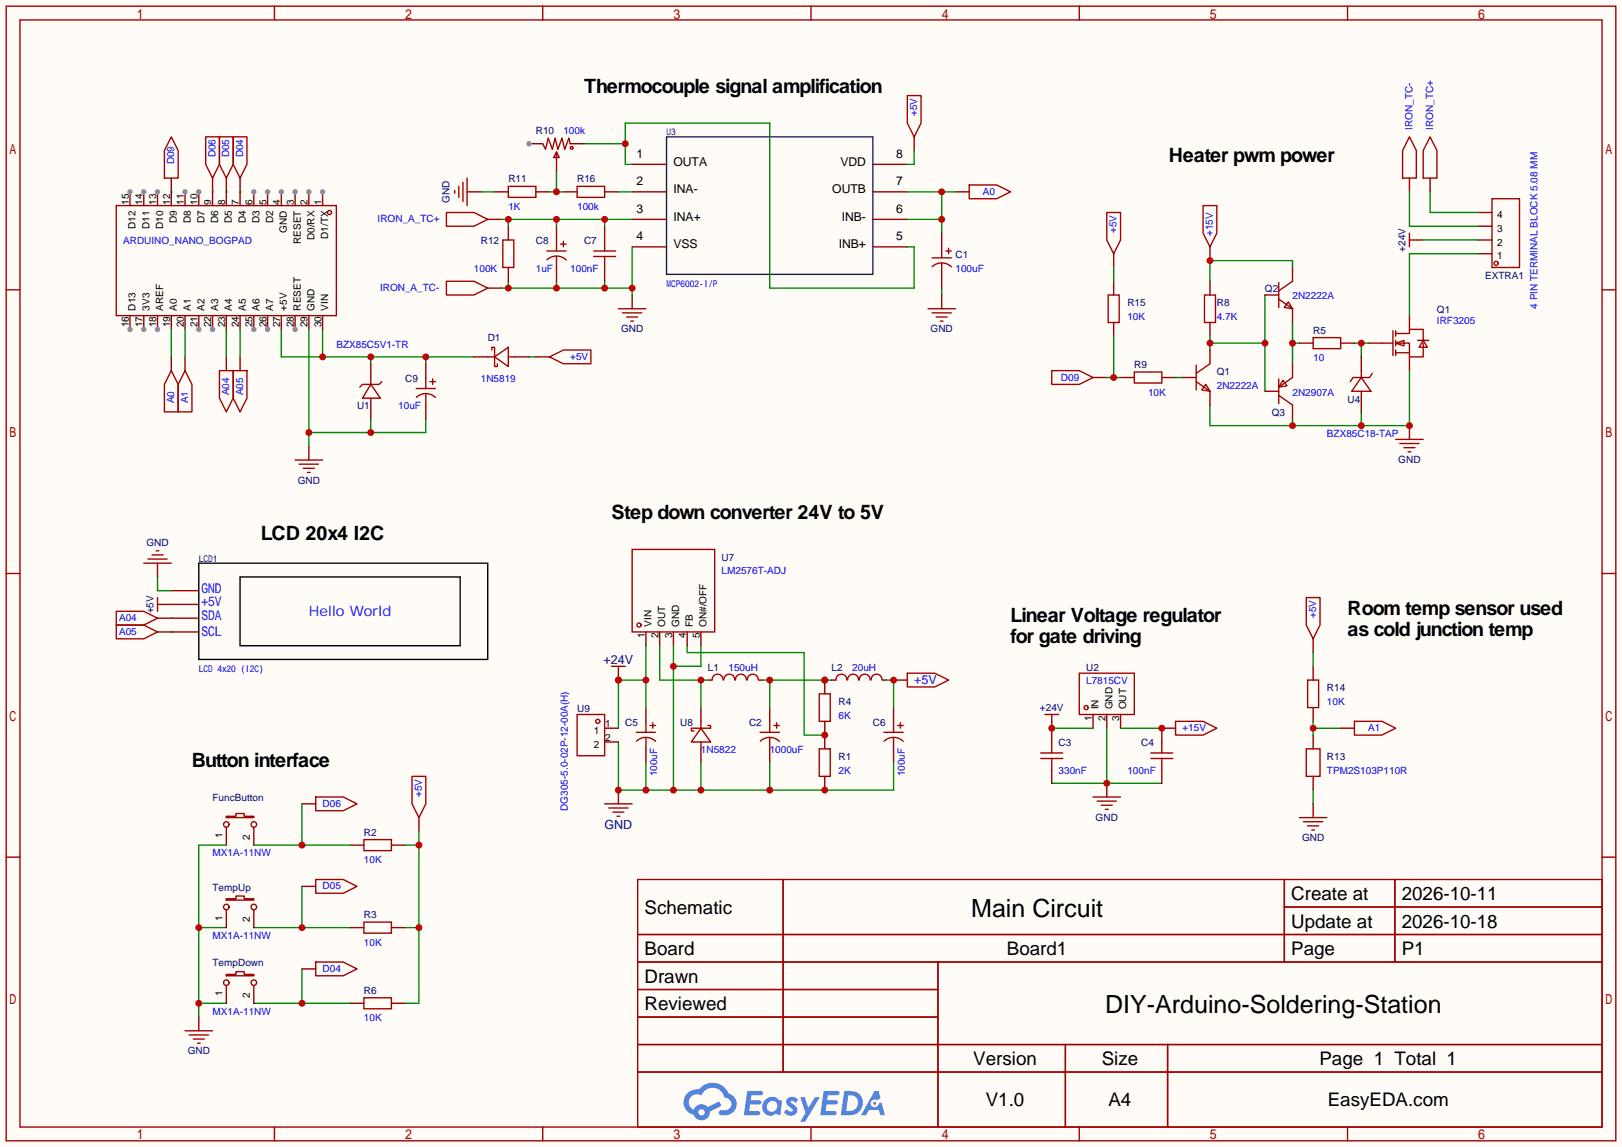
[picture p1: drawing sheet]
<svg xmlns="http://www.w3.org/2000/svg" width="299mm" height="212mm" viewBox="0 0 299 212" stroke-linecap="round" stroke-linejoin="round" font-family="sans-serif">
<path d="M0 0h299.5v211.8h-299.5z" fill="#fffcf7"/>
<g fill="none" stroke="#a10000" stroke-width=".25">
<path d="M1.1 1.1h297.2v209.6h-297.2zM3.7 3.7h292.1v204.5h-292.1zM50.7 1.1v2.6M100.2 1.1v2.6M149.7 1.1v2.6M199.3 1.1v2.6M248.8 1.1v2.6M1.1 53.5h2.6M295.8 53.5h2.5M1.1 105.9h2.6M295.8 105.9h2.5M1.1 158.3h2.6"/>
<path d="M295.8 158.3h2.5M117.7 162.4h178.1v45.8h-178.1zM117.7 172.6h178.1M117.7 177.7h178.1M144.6 162.4v35.6M173.2 177.7v30.5M237.1 162.4v15.3M237.1 167.5h58.7M257.5 162.4v15.3M117.7 182.8h55.5M117.7 192.9h178.1M117.7 187.8h55.5"/>
<path d="M117.7 198h178.1M196.7 192.9v15.3M215.6 192.9v15.3M50.7 208.2v2.5M100.2 208.2v2.5M149.7 208.2v2.5M199.3 208.2v2.5M248.8 208.2v2.5"/>
</g>
<g fill="#5487ff">
<path d="M145.5 202.8a1.3 1.3 0 0 1 1.8 .3l-.4 .6a.54 .54 0 0 0-.9-.2l.1 .2a1.58 1.58 0 0 1 1.1 1.6 1.43 1.43 0 0 1-2.5 .1l.5-.6a.64 .64 0 0 0 .5 .5 .64 .64 0 0 0 .7-.3l-.2-.2a1.6 1.6 0 0 1-1-1.6z"/>
<path d="M147.7 202.7h.9l.7 1.9 1.1-1.9h.9l-2.7 4.5h-.9l1-1.7z"/>
<path d="M138 201.5h1.6a1.31 1.31 0 0 1 1.2 .2 .4 .4 0 0 1-.3 .6h-1.8l-.1 .9h1.6a.4 .4 0 0 1 .4 .4 .4 .4 0 0 1-.4 .4h-1.7l-.2 1.2h.8a1.23 1.23 0 0 1 1.2 .2 .39 .39 0 0 1-.3 .6h-2.7z"/>
<path d="M152.1 201.5h1.6a1.32 1.32 0 0 1 1.3 .2 .39 .39 0 0 1-.4 .6h-1.7l-.2 .9h1.7a.4 .4 0 0 1 .3 .4 .4 .4 0 0 1-.4 .4h-1.7l-.2 1.2h.8a1.23 1.23 0 0 1 1.2 .2 .39 .39 0 0 1-.3 .6h-2.7z"/>
<path d="M161.5 201.5h.7l.4 1.3-.7 .4a.75 .75 0 0 0-1.1 .3 .75 .75 0 0 0 .5 1 .75 .75 0 0 0 .9-.6l.6-.3 .6 2.4h-.9l-.2-1h-1.9l-.5 1h-.9z"/>
<path d="M155.9 201.5l-.7 4.5h1.5a2.27 2.27 0 0 0 2.6-2.3 2.27 2.27 0 0 0-2.7-2.2zM156.6 202.3a1.5 1.5 0 0 1 1.8 1.5 1.5 1.5 0 0 1-1.9 1.4h-.3z"/>
<path d="M141.3 203.1a1.62 1.62 0 0 0-.4 2.1 1.62 1.62 0 0 0 2 .7l.4-.3 .3 .3 .5 .1 .3-2.5-.2-.3h-.4a1.58 1.58 0 0 0-2.5-.1zM141.9 203.6a.99 .99 0 0 1 1.6 .3 .99 .99 0 0 1-.9 1.4 .94 .94 0 0 1-1-.5 .94 .94 0 0 1 .3-1.2z"/>
<path d="M126.9 201.9a2.37 2.37 0 0 0 1.2 4 1.54 1.54 0 0 0 1.7 1 1.54 1.54 0 0 0 1.3-1.6l2.1-1.1-.5-.8-2 1.1a1.57 1.57 0 0 0-2.6 .4 1.5 1.5 0 0 1-.8-2.1 1.5 1.5 0 0 1 2.2-.5 2.23 2.23 0 0 1 2.3-1.4 2.23 2.23 0 0 1 2 1.8 1.16 1.16 0 0 1 1.2 1.1 1.16 1.16 0 0 1-1 1.3h-.7a.47 .47 0 0 0-.6 .3 .47 .47 0 0 0 .4 .6 2.23 2.23 0 0 0 2.3-.7 2.23 2.23 0 0 0 .4-2.3 2.16 2.16 0 0 0-1.3-1.1 3.2 3.2 0 0 0-5.4-.7l-1.2 .1zM129 205.4a.58 .58 0 0 1 1.1 0 .58 .58 0 0 1-1.1 0z"/>
<circle cx="161.5" cy="203.8" r=".28"/>
</g>
<path d="M51.9 60.8v5.1h35.6M59.6 60.8v5.1M68.5 65.9v1.3M78.6 65.9v1.3M97.7 65.9h1.2" fill="none" stroke="#008700" stroke-width=".25"/>
<g fill="#c00">
<circle cx="59.6" cy="65.9" r=".63"/>
<circle cx="68.5" cy="65.9" r=".63"/>
<circle cx="78.6" cy="65.9" r=".63"/>
</g>
<path d="M21.5 38h40.6v20.3h-40.6z" fill="none" stroke="#a10000" stroke-width=".25"/>
<path d="M59.6 35.4v2.6" fill="none" stroke="#870000" stroke-width=".25"/>
<circle cx="59.6" cy="35.4" r=".51" fill="#999"/>
<path d="M57 35.4v2.6" fill="none" stroke="#870000" stroke-width=".25"/>
<circle cx="57" cy="35.4" r=".51" fill="#999"/>
<path d="M54.5 35.4v2.6" fill="none" stroke="#870000" stroke-width=".25"/>
<circle cx="54.5" cy="35.4" r=".51" fill="#999"/>
<path d="M51.9 35.4v2.6" fill="none" stroke="#870000" stroke-width=".25"/>
<circle cx="51.9" cy="35.4" r=".51" fill="#999"/>
<path d="M49.4 35.4v2.6" fill="none" stroke="#870000" stroke-width=".25"/>
<circle cx="49.4" cy="35.4" r=".51" fill="#999"/>
<path d="M46.9 35.4v2.6" fill="none" stroke="#870000" stroke-width=".25"/>
<circle cx="46.9" cy="35.4" r=".51" fill="#999"/>
<path d="M36.7 35.4v2.6M39.2 35.4v2.6M41.8 35.4v2.6M44.3 35.4v2.6" fill="none" stroke="#870000" stroke-width=".25"/>
<circle cx="36.7" cy="35.4" r=".51" fill="#999"/>
<path d="M34.2 35.4v2.6" fill="none" stroke="#870000" stroke-width=".25"/>
<circle cx="34.2" cy="35.4" r=".51" fill="#999"/>
<path d="M29.1 35.4v2.6M31.6 35.4v2.6" fill="none" stroke="#870000" stroke-width=".25"/>
<circle cx="29.1" cy="35.4" r=".51" fill="#999"/>
<path d="M26.5 35.4v2.6" fill="none" stroke="#870000" stroke-width=".25"/>
<circle cx="26.5" cy="35.4" r=".51" fill="#999"/>
<path d="M24 35.4v2.6" fill="none" stroke="#870000" stroke-width=".25"/>
<circle cx="24" cy="35.4" r=".51" fill="#999"/>
<path d="M24 58.3v2.5" fill="none" stroke="#870000" stroke-width=".25"/>
<circle cx="24" cy="60.8" r=".51" fill="#999"/>
<path d="M26.5 58.3v2.5" fill="none" stroke="#870000" stroke-width=".25"/>
<circle cx="26.5" cy="60.8" r=".51" fill="#999"/>
<path d="M29.1 58.3v2.5" fill="none" stroke="#870000" stroke-width=".25"/>
<circle cx="29.1" cy="60.8" r=".51" fill="#999"/>
<path d="M31.6 58.3v2.5M34.2 58.3v2.5M36.7 58.3v2.5" fill="none" stroke="#870000" stroke-width=".25"/>
<circle cx="36.7" cy="60.8" r=".51" fill="#999"/>
<path d="M39.2 58.3v2.5" fill="none" stroke="#870000" stroke-width=".25"/>
<circle cx="39.2" cy="60.8" r=".51" fill="#999"/>
<path d="M41.8 58.3v2.5M44.3 58.3v2.5M46.9 58.3v2.5" fill="none" stroke="#870000" stroke-width=".25"/>
<circle cx="46.9" cy="60.8" r=".51" fill="#999"/>
<path d="M49.4 58.3v2.5" fill="none" stroke="#870000" stroke-width=".25"/>
<circle cx="49.4" cy="60.8" r=".51" fill="#999"/>
<path d="M51.9 58.3v2.5M54.5 58.3v2.5" fill="none" stroke="#870000" stroke-width=".25"/>
<circle cx="54.5" cy="60.8" r=".51" fill="#999"/>
<path d="M57 58.3v2.5M59.6 58.3v2.5M57 82.4v2.6" fill="none" stroke="#870000" stroke-width=".25"/>
<g fill="none" stroke="#a10000" stroke-width=".25">
<path d="M54.5 85h5.1M55.2 85.7h3.6M56 86.5h2M56.8 87.2h.5"/>
<circle cx="60.8" cy="39.2" r=".38"/>
</g>
<path d="M57 60.8v21.6M68.5 77.3v2.6M78.6 77.3v2.6h-21.6" fill="none" stroke="#008700" stroke-width=".25"/>
<g fill="#c00">
<circle cx="57" cy="79.9" r=".63"/>
<circle cx="68.5" cy="79.9" r=".63"/>
</g>
<g fill="none" stroke="#870000" stroke-width=".25">
<path d="M91.3 35.4h2.6M98.9 35.4h2.6M104 35.4h2.6M111.6 35.4h2.6M168.8 25.3v2.5M176.4 35.4h2.5M260.2 32.9v2.5M264 32.9v2.5M272.9 39.2h2.6M90 40.5h2.6M90 53.2h2.6M205.6 46.9v2.5"/>
<path d="M260.2 58.3v2.5M272.9 46.9h2.6M272.9 44.3h2.6M272.9 41.8h2.6M31.6 65.9v2.6M34.2 65.9v2.6M98.9 65.9h2.6M252.6 63.4h2.5M260.2 65.9v2.6M119.3 116.7v2.6M121.8 116.7v2.6M124.3 116.7v2.6"/>
<path d="M126.9 116.7v2.6M129.4 116.7v2.6M242.4 118v2.5M111.6 134.5h2.6M111.6 137h2.6M119.3 130.7v2.5M119.3 138.3v2.5M77.3 151v2.5"/>
</g>
<g fill="none" stroke="#a10000" stroke-width=".25">
<path d="M167.5 17.7h2.6v5l-1.3 2.6-1.3-2.6zM82.4 39.2h5.1l2.5 1.3-2.5 1.3h-5.1zM93.9 34.4h5v2h-5zM106.6 34.4h5v2h-5zM178.9 34.2h5.1l2.6 1.2-2.6 1.3h-5.1zM204.3 39.2h2.6v5.1l-1.3 2.6-1.3-2.6zM260.2 25.3l1.3 2.5v5.1h-2.5v-5.1zM264 25.3l1.3 2.5v5.1h-2.5v-5.1zM275.5 36.7h5v12.7h-5zM82.4 51.9h5.1l2.5 1.3-2.5 1.3h-5.1zM31.6 68.5l1.3 2.5v5.1h-2.5v-5.1zM34.2 68.5l1.2 2.5v5.1h-2.5v-5.1z"/>
<path d="M101.5 65.9l2.5-1.3h5.1v2.6h-5.1zM255.1 63.4h2.1M257.2 61.1v4.6M257.7 63.4h2.5v2.5h2.6v-2.5M257.7 61.6h2.5v-.8h2.6v2.1M257.7 63.4l1.5-.5v1zM257.7 61.1v1M257.7 62.9v1M257.7 64.6v1.1M257.7 65.2h2.5M261.7 62.9h2.1M262.8 62.9l.7 1.2h-1.5z"/>
<path d="M116.7 101.5h15.3v15.2h-15.3zM241.2 110.4h2.5v5l-1.3 2.6-1.2-2.6zM106.6 132h5v7.6h-5zM117.5 135.3h3.5M117.5 136.9a2.54 2.54 0 0 1 3.5 0M119.3 133.2v2.1M119.3 136.3v2M120 134h1M120.5 133.5v1M76.1 143.4h2.5v5.1l-1.3 2.5-1.2-2.5z"/>
<circle cx="276.2" cy="48.6" r=".38"/>
<circle cx="118" cy="115.4" r=".38"/>
<circle cx="110.4" cy="133.2" r=".38"/>
</g>
<path d="M260.2 35.4v6.4h12.7M264 35.4v3.8h8.9M31.6 60.8v5.1M34.2 60.8v5.1M119.3 119.3v11.4M119.3 125.6h-5.1v8.9" fill="none" stroke="#008700" stroke-width=".25"/>
<g fill="#c00">
<circle cx="119.3" cy="125.6" r=".63"/>
<circle cx="114.2" cy="125.6" r=".63"/>
</g>
<path d="M261.5 44.3h1.3M260.2 78.6v2.6M129.4 130.7v2.5M129.4 138.3v2.5M142.1 130.7v2.5M142.1 138.3v2.5M114.2 145.9v2.6" fill="none" stroke="#870000" stroke-width=".25"/>
<g fill="none" stroke="#a10000" stroke-width=".25">
<path d="M260.2 43.1v2.5M260.2 44.3h1.3M257.7 81.2h5.1M258.4 81.9h3.6M259.2 82.7h2M260 83.4h.5M129.4 134.5l1.8 2.5h-3.6zM129.4 133.2v1.3M129.4 137v1.3M130.7 134h.5v.5h-3.6v.5h.5M140.3 135.3h3.6M140.4 136.9a2.54 2.54 0 0 1 3.5 0"/>
<path d="M142.1 133.2v2.1M142.1 136.3v2M142.9 134h1M143.4 133.5v1M111.6 148.5h5.1M112.4 149.2h3.6M113.2 150h2M113.9 150.7h.5"/>
</g>
<path d="M262.8 44.3h10.1M140.8 125.6h12.7M142.1 125.6v5.1" fill="none" stroke="#008700" stroke-width=".25"/>
<g fill="#c00">
<circle cx="152.3" cy="125.6" r=".63"/>
<circle cx="142.1" cy="125.6" r=".63"/>
</g>
<path d="M222.4 54.5h2v5.1h-2zM151.3 138.3h2v5.1h-2z" fill="none" stroke="#a10000" stroke-width=".25"/>
<path d="M223.4 51.9v2.6M223.4 59.6v2.5M152.3 135.8v2.5M152.3 143.4v2.5" fill="none" stroke="#870000" stroke-width=".25"/>
<path d="M233.6 54.5v17.8M223.4 62.1v2.5M223.4 63.4h10.2" fill="none" stroke="#008700" stroke-width=".25"/>
<g fill="#c00">
<circle cx="223.4" cy="63.4" r=".63"/>
<circle cx="233.6" cy="63.4" r=".63"/>
</g>
<path d="M238.6 77.3v1.3M251.3 76.1v2.5M260.2 68.5v10.1h-36.8v-3.8" fill="none" stroke="#008700" stroke-width=".25"/>
<g fill="#c00">
<circle cx="260.2" cy="78.6" r=".63"/>
<circle cx="251.3" cy="78.6" r=".63"/>
<circle cx="238.6" cy="78.6" r=".63"/>
</g>
<path d="M204.6 54.5h2v5.1h-2zM209.4 68.7h5.1v2h-5.1zM151.3 128.1h2v5.1h-2z" fill="none" stroke="#a10000" stroke-width=".25"/>
<path d="M205.6 51.9v2.6M205.6 59.6v2.5M206.9 69.7h2.5M214.5 69.7h2.5M152.3 125.6v2.5" fill="none" stroke="#870000" stroke-width=".25"/>
<path d="M217 69.7h1.3" fill="none" stroke="#008700" stroke-width=".25"/>
<circle cx="152.3" cy="125.6" r=".63" fill="#c00"/>
<path d="M201.8 69.7h2.5M152.3 133.2v2.6" fill="none" stroke="#870000" stroke-width=".25"/>
<path d="M194.2 68.5h5.1l2.5 1.2-2.5 1.3h-5.1z" fill="none" stroke="#a10000" stroke-width=".25"/>
<path d="M204.3 69.7h2.6M205.6 62.1v7.6" fill="none" stroke="#008700" stroke-width=".25"/>
<circle cx="205.6" cy="69.7" r=".63" fill="#c00"/>
<path d="M31.6 32.9v2.5M130.7 125.6h.7M140.1 125.6h.7M153.5 125.6h.8M162.9 125.6h.8M165 130.7v2.5M165 138.3v2.5M194.2 133.2v1.3M201.8 132v2.5M204.3 132v2.5M206.9 132v2.5M204.3 144.7v2.5" fill="none" stroke="#870000" stroke-width=".25"/>
<g fill="none" stroke="#a10000" stroke-width=".25">
<path d="M31.6 25.3l1.3 2.5v5.1h-2.5v-5.1zM131.5 125.6a1.01 1.01 0 0 1 1-1.1 1.01 1.01 0 0 1 1 1.1M133.6 125.6a1.01 1.01 0 0 1 1-1.1 1.01 1.01 0 0 1 1.1 1.1M135.8 125.6a1.01 1.01 0 0 1 1-1.1 1.01 1.01 0 0 1 1 1.1M138 125.6a1.01 1.01 0 0 1 1-1.1 1.01 1.01 0 0 1 1 1.1M154.3 125.6a1.01 1.01 0 0 1 1-1.1 1.01 1.01 0 0 1 1.1 1.1M156.5 125.6a1.01 1.01 0 0 1 1-1.1 1.01 1.01 0 0 1 1 1.1M158.6 125.6a1.01 1.01 0 0 1 1.1-1.1 1.01 1.01 0 0 1 1 1.1M160.8 125.6a1.01 1.01 0 0 1 1-1.1 1.01 1.01 0 0 1 1.1 1.1M163.2 135.3h3.6M163.2 136.9a2.54 2.54 0 0 1 3.6 0M165 133.2v2.1"/>
<path d="M165 136.3v2M165.7 134h1.1M166.2 133.5v1M192.9 132h2.6M194.2 132v1.2M199.3 124.3h10.1v7.7h-10.1zM201.8 147.2h5.1M202.6 148h3.5M203.3 148.7h2.1M204.1 149.5h.5"/>
<circle cx="200.5" cy="130.7" r=".38"/>
</g>
<path d="M31.6 35.4h.1M238.6 49.4v-1.3h-15.2v3.8M204.3 134.5v10.2M194.2 144.7h20.3" fill="none" stroke="#008700" stroke-width=".25"/>
<circle cx="204.3" cy="144.7" r=".63" fill="#c00"/>
<path d="M124.3 119.3v26.6M129.4 119.3v3.8h-5.1M114.2 137v8.9h50.8v-5.1M119.3 140.8v5.1M129.4 140.8v5.1M142.1 140.8v5.1" fill="none" stroke="#008700" stroke-width=".25"/>
<g fill="#c00">
<circle cx="152.3" cy="145.9" r=".63"/>
<circle cx="142.1" cy="145.9" r=".63"/>
<circle cx="114.2" cy="145.9" r=".63"/>
<circle cx="119.3" cy="145.9" r=".63"/>
<circle cx="124.3" cy="123.1" r=".63"/>
<circle cx="124.3" cy="145.9" r=".63"/>
<circle cx="129.4" cy="145.9" r=".63"/>
</g>
<path d="M194.2 134.5h7.6M206.9 134.5h7.6" fill="none" stroke="#008700" stroke-width=".25"/>
<path d="M111.6 41.8v2.5M111.6 49.4v2.5M194.2 134.5v2.5M214.5 134.5v2.5M214.5 142.1v2.6" fill="none" stroke="#870000" stroke-width=".25"/>
<path d="M109.6 46.4h4.1M109.6 47.4h4.1M111.6 44.3v2.1M111.6 47.4v2M212.5 139.1h4M214.5 137v2.1M212.5 140.1h4M214.5 140.1v2" fill="none" stroke="#a10000" stroke-width=".25"/>
<circle cx="194.2" cy="134.5" r=".63" fill="#c00"/>
<path d="M165 125.6h2.5M194.2 142.1v2.6" fill="none" stroke="#870000" stroke-width=".25"/>
<path d="M192.2 139.1h4M194.2 137v2.1M192.2 140.1h4M194.2 140.1v2" fill="none" stroke="#a10000" stroke-width=".25"/>
<path d="M163.7 125.6h1.3v5.1" fill="none" stroke="#008700" stroke-width=".25"/>
<circle cx="165" cy="125.6" r=".63" fill="#c00"/>
<path d="M167.5 124.3h5.1l2.5 1.3-2.5 1.3h-5.1zM241.2 138.3h2.5v5.1h-2.5zM241.4 125.6h2.1v5.1h-2.1z" fill="none" stroke="#a10000" stroke-width=".25"/>
<path d="M242.4 123.1v2.5M242.4 130.7v2.5M242.4 135.8v2.5M242.4 143.4v2.5" fill="none" stroke="#870000" stroke-width=".25"/>
<path d="M242.4 133.2v2.6M242.4 134.5h5.1M242.4 145.9v2.6" fill="none" stroke="#008700" stroke-width=".25"/>
<circle cx="242.4" cy="134.5" r=".63" fill="#c00"/>
<path d="M272.9 46.9h-12.7v11.4M242.4 120.5v2.6M74.8 156.1h2.5M77.3 153.5v31.8h-2.5M74.8 171.3h2.5" fill="none" stroke="#008700" stroke-width=".25"/>
<path d="M247.5 134.5h2.6M64.6 156.1h2.6M72.3 156.1h2.5M242.4 148.5v2.5M64.6 171.3h2.6M72.3 171.3h2.5M64.6 185.3h2.6M72.3 185.3h2.5" fill="none" stroke="#870000" stroke-width=".25"/>
<path d="M250.1 133.2h5l2.6 1.3-2.6 1.3h-5zM67.2 155.1h5.1v2h-5.1zM239.9 151h5.1M240.7 151.8h3.5M241.4 152.5h2.1M242.2 153.3h.5M67.2 170.3h5.1v2h-5.1zM67.2 184.3h5.1v2h-5.1z" fill="none" stroke="#a10000" stroke-width=".25"/>
<g fill="#c00">
<circle cx="77.3" cy="171.3" r=".63"/>
<circle cx="77.3" cy="156.1" r=".63"/>
</g>
<path d="M46.9 156.1h17.7M55.8 148.5v7.6" fill="none" stroke="#008700" stroke-width=".25"/>
<circle cx="55.8" cy="156.1" r=".63" fill="#c00"/>
<path d="M46.9 171.3h17.7M55.8 163.7v7.6" fill="none" stroke="#008700" stroke-width=".25"/>
<circle cx="55.8" cy="171.3" r=".63" fill="#c00"/>
<path d="M41.8 156.1h-5.1v31.7M36.7 171.3h5.1M36.7 185.3h5.1" fill="none" stroke="#008700" stroke-width=".25"/>
<g fill="#c00">
<circle cx="36.7" cy="171.3" r=".63"/>
<circle cx="36.7" cy="185.3" r=".63"/>
</g>
<path d="M55.8 178.9v6.4M46.9 185.3h17.7" fill="none" stroke="#008700" stroke-width=".25"/>
<circle cx="55.8" cy="185.3" r=".63" fill="#c00"/>
<g fill="none" stroke="#a10000" stroke-width=".25">
<path d="M38 25.3h2.5v5.1l-1.3 2.5-1.2-2.5zM40.5 25.3h2.6v5.1l-1.3 2.5-1.3-2.5zM43.1 25.3h2.5v5.1l-1.3 2.5-1.2-2.5zM83.9 35.2v.5M84.7 34.4v2M85.5 33.7v3.5M86.2 32.9v5.1M114.2 57h5.1M114.9 57.8h3.6M115.7 58.5h2M116.5 59.3h.5M40.5 68.5h2.6v5l-1.3 2.6-1.3-2.6z"/>
<path d="M43.1 68.5h2.5v5l-1.3 2.6-1.2-2.6zM21.5 112.9h5l2.6 1.3-2.6 1.2h-5zM21.5 115.4h5l2.6 1.3-2.6 1.3h-5zM26.5 104h5.1M27.3 103.3h3.6M28.1 102.5h2M28.8 101.7h.5M29.1 110.4v2.5M29.1 111.6h1.3M41.8 150.7h1.8v-.5h1.5v.5h1.8v.3h-5.1zM58.3 147.2h5.1l2.5 1.3-2.5 1.2h-5.1zM41.8 166h1.8v-.5h1.5v.5h1.8v.2h-5.1z"/>
<path d="M41.8 180h1.8v-.5h1.5v.5h1.8v.2h-5.1zM58.3 177.7h5.1l2.5 1.2-2.5 1.3h-5.1zM58.3 162.4h5.1l2.5 1.3-2.5 1.3h-5.1zM34.2 190.4h5M34.9 191.1h3.6M35.7 191.9h2M36.4 192.7h.6"/>
<circle cx="41.8" cy="152.3" r=".51"/>
<circle cx="46.9" cy="152.3" r=".51"/>
<circle cx="41.8" cy="167.5" r=".51"/>
<circle cx="46.9" cy="167.5" r=".51"/>
<circle cx="41.8" cy="181.5" r=".51"/>
<circle cx="46.9" cy="181.5" r=".51"/>
</g>
<g fill="none" stroke="#870000" stroke-width=".25">
<path d="M39.2 32.9v2.5M41.8 32.9v2.5M44.3 32.9v2.5M86.2 35.4h2.6M116.7 30.4h6.4M116.7 35.4h6.4M161.2 30.4h6.3M161.2 35.4h6.3M116.7 40.5h6.4M116.7 45.6h6.4M116.7 54.5v2.5M161.2 40.5h6.3"/>
<path d="M161.2 45.6h6.3M41.8 65.9v2.6M44.3 65.9v2.6M29.1 114.2h7.6M29.1 116.7h7.6M29.1 104v2.6M30.4 111.6h6.3M31.6 109.1h5.1M41.8 152.8v3.3M46.9 152.8v3.3M55.8 148.5h2.5M41.8 168v3.3"/>
<path d="M46.9 168v3.3M55.8 178.9h2.5M55.8 163.7h2.5M36.7 187.8v2.6M41.8 182v3.3M46.9 182v3.3"/>
</g>
<g fill="none" stroke="#008700" stroke-width=".25">
<path d="M39.2 35.4h.1M41.8 35.4h.1M44.3 35.4h.1M92.6 53.2h24.1M93.9 51.9v1.3M102.7 51.9v1.3M111.6 51.9v1.3M116.7 45.6v8.9M41.8 60.8v5.1M44.3 60.8v5.1M29.1 106.6v2.5h2.5M31.6 111.6h.1"/>
<path d="M31.6 114.2h.1M31.6 116.7h.1"/>
</g>
<path d="M36.7 104h53.3v17.8h-53.3zM44.3 106.6h40.7v12.7h-40.7z" fill="none" stroke="#000" stroke-width=".25"/>
<path d="M123.1 25.3h38.1v25.4h-38.1z" fill="none" stroke="#173852" stroke-width=".25"/>
<g fill="#c00">
<circle cx="116.7" cy="53.2" r=".63"/>
<circle cx="111.6" cy="53.2" r=".63"/>
<circle cx="102.7" cy="53.2" r=".63"/>
<circle cx="93.9" cy="53.2" r=".63"/>
</g>
<path d="M167.5 35.4h8.9M168.8 27.8v2.6h-1.3M173.9 35.4v7.7M167.5 40.5h6.4" fill="none" stroke="#008700" stroke-width=".25"/>
<g fill="#c00">
<circle cx="173.9" cy="40.5" r=".63"/>
<circle cx="173.9" cy="35.4" r=".63"/>
</g>
<path d="M107.8 26.5h7.6M116.7 30.4h-1.3v-7.7h26.7v30.5h26.7v-7.6h-1.3" fill="none" stroke="#008700" stroke-width=".25"/>
<circle cx="115.4" cy="26.5" r=".63" fill="#c00"/>
<path d="M101.5 35.4h2.5M102.7 31.6v3.8M173.9 53.2v1.3" fill="none" stroke="#008700" stroke-width=".25"/>
<path d="M102.7 41.8v2.5M102.7 49.4v2.5M173.9 43.1v2.5M173.9 50.7v2.5M173.9 54.5v2.5M78.6 67.2v2.5M78.6 74.8v2.5" fill="none" stroke="#870000" stroke-width=".25"/>
<g fill="none" stroke="#a10000" stroke-width=".25">
<path d="M101 46.4h3.5M101 48a2.54 2.54 0 0 1 3.5 0M102.7 44.3v2.1M102.7 47.4v2M103.5 45.1h1M104 44.6v1M171.3 57h5.1M172.1 57.8h3.5M172.1 47.6h3.5M172.1 49.3a2.54 2.54 0 0 1 3.5 0M172.8 58.5h2.1M173.6 59.3h.5"/>
<path d="M173.9 45.6v2M173.9 48.6v2.1M174.6 46.4h1M175.1 45.8v1.1M76.8 71.8h3.6M76.9 73.4a2.54 2.54 0 0 1 3.5 0M78.6 69.7v2.1M78.6 72.8v2M79.4 70.5h1M79.9 70v1"/>
</g>
<circle cx="102.7" cy="35.4" r=".63" fill="#c00"/>
<path d="M114.2 35.4h2.5M92.6 40.5h24.1M93.9 40.5v1.3M102.7 40.5v1.3M111.6 40.5v1.3" fill="none" stroke="#008700" stroke-width=".25"/>
<g fill="#c00">
<circle cx="111.6" cy="40.5" r=".63"/>
<circle cx="102.7" cy="40.5" r=".63"/>
<circle cx="93.9" cy="40.5" r=".63"/>
</g>
<path d="M114.2 124.3v1.3" fill="none" stroke="#870000" stroke-width=".25"/>
<circle cx="114.2" cy="125.6" r=".63" fill="#c00"/>
<path d="M112.9 123.1h2.5M114.2 123.1v1.2" fill="none" stroke="#a10000" stroke-width=".25"/>
<path d="M121.8 119.3v6.3h8.9M129.4 125.6v5.1" fill="none" stroke="#008700" stroke-width=".25"/>
<circle cx="129.4" cy="125.6" r=".63" fill="#c00"/>
<path d="M126.9 119.3v1.2h21.6v15.3h3.8" fill="none" stroke="#008700" stroke-width=".25"/>
<circle cx="152.3" cy="135.8" r=".63" fill="#c00"/>
<path d="M214.5 134.5h2.5" fill="none" stroke="#870000" stroke-width=".25"/>
<circle cx="214.5" cy="134.5" r=".63" fill="#c00"/>
<path d="M217 133.2h5.1l2.6 1.3-2.6 1.3h-5.1z" fill="none" stroke="#a10000" stroke-width=".25"/>
<path d="M223.4 45.6v2.5" fill="none" stroke="#870000" stroke-width=".25"/>
<circle cx="223.4" cy="48.1" r=".63" fill="#c00"/>
<path d="M222.1 38h2.6v5.1l-1.3 2.5-1.3-2.5zM92.8 44.3h2.1v5.1h-2.1zM90 65.9h1.3M90.8 64.6v-.5h.5v3.6h.5v-.5M91.3 65.9l2.6-1.8v3.6zM93.9 65.9h1.2" fill="none" stroke="#a10000" stroke-width=".25"/>
<path d="M88.8 35.4h2.5M205.6 49.4v2.5M238.6 59.6v7.6M238.6 63.4h1.3" fill="none" stroke="#008700" stroke-width=".25"/>
<path d="M93.9 41.8v2.5M93.9 49.4v2.5M87.5 65.9h2.5M95.1 65.9h2.6" fill="none" stroke="#870000" stroke-width=".25"/>
<circle cx="238.6" cy="63.4" r=".63" fill="#c00"/>
<path d="M250.1 63.4h2.5M251.3 63.4v2.5" fill="none" stroke="#008700" stroke-width=".25"/>
<circle cx="251.3" cy="63.4" r=".63" fill="#c00"/>
<g fill="none" stroke="#a10000" stroke-width=".25">
<path d="M102.7 28.1l.6 1h-1.1zM236.1 52.2v4.6M236.1 55.2l2.5 1.8M237.9 55.8l.7 1.2-1.5-.2zM238.6 51.9l-2.5 1.8M220.9 67.4v4.6M220.9 70.5l2.5 1.8M222.6 71l.8 1.3-1.5-.3zM223.4 67.2l-2.5 1.8M236.1 70v4.5M236.1 73l2.5 1.8M236.9 70.2l.7 1-1.5 .3z"/>
<path d="M238.6 69.7l-2.5 1.8"/>
<circle cx="105.5" cy="27.3" r=".25"/>
</g>
<path d="M97.7 26.5h2.5M102.7 29.1v2.5M105.3 26.5h2.5M233.6 54.5h2.5M238.6 49.4v2.5M238.6 57v2.6M218.3 69.7h2.6M223.4 64.6v2.6M223.4 72.3v2.5M233.6 72.3h2.5M238.6 67.2v2.5M238.6 74.8v2.5" fill="none" stroke="#870000" stroke-width=".25"/>
<circle cx="97.7" cy="26.5" r=".51" fill="#999"/>
<path d="M100.2 26.5l.5 1.1 .5-2.1 .8 2.1 .5-2.1 .5 2.1 .8-2.1 .5 2.1 .7-2.1 .3 1M102.7 28.1v1M68.5 71l1.7 2.5h-3.3zM70.5 70.5l-.5 .5h-3.1l-.5 .5M242.4 62.4h5.1v2h-5.1zM251.3 69.7l1.8 2.6h-3.5zM251.3 68.5v1.2M251.3 72.3v1.2M253.4 69l-.5 .7h-3.1l-.5 .8" fill="none" stroke="#a10000" stroke-width=".25"/>
<path d="M68.5 67.2v3.8M68.5 73.5v3.8M239.9 63.4h2.5M247.5 63.4h2.6M251.3 65.9v2.6M251.3 73.5v2.6" fill="none" stroke="#870000" stroke-width=".25"/>
<g font-size="4.6">
<text x="179.3" y="169.4">Main Circuit</text>
<text x="204.1" y="187.1">DIY-Arduino-Soldering-Station</text>
</g>
<g font-size="3.6">
<text x="107.8" y="17.2">Thermocouple signal amplification</text>
<text x="215.8" y="29.9">Heater pwm power</text>
<text x="112.9" y="95.9">Step down converter 24V to 5V</text>
<text x="48.1" y="99.7">LCD 20x4 I2C</text>
<text x="248.8" y="113.5">Room temp sensor used</text>
<text x="186.6" y="114.8">Linear Voltage regulator</text>
<text x="186.6" y="118.8">for gate driving</text>
<text x="248.8" y="117.5">as cold junction temp</text>
<text x="35.4" y="141.7">Button interface</text>
</g>
<g font-size="3.5">
<text x="238.4" y="166.2">Create at</text>
<text x="258.8" y="166.2">2026-10-11</text>
<text x="119" y="168.8">Schematic</text>
<text x="238.4" y="171.3">Update at</text>
<text x="258.8" y="171.3">2026-10-18</text>
<text x="119" y="176.4">Board</text>
<text x="185.9" y="176.4">Board1</text>
<text x="238.4" y="176.4">Page</text>
<text x="258.8" y="176.4">P1</text>
<text x="119" y="181.5">Drawn</text>
<text x="119" y="186.6">Reviewed</text>
<text x="179.7" y="196.7">Version</text>
<text x="203.4" y="196.7">Size</text>
<text x="243.6" y="196.7">Page 1 Total 1</text>
<text x="182" y="204.3">V1.0</text>
<text x="204.7" y="204.3">A4</text>
<text x="245.1" y="204.3">EasyEDA.com</text>
</g>
<text font-size="2.6" fill="#00f" x="57" y="113.7">Hello World</text>
<g font-size="2.5" fill="#00f">
<text x="37.2" y="109.6">GND</text>
<text x="37.2" y="111.9">+5V</text>
<text x="37.2" y="114.4">SDA</text>
<text x="37.2" y="117.5">SCL</text>
</g>
<g font-size="2.3" fill="#000080">
<text x="111.4" y="122.6">+24V</text>
<text x="111.6" y="153.1">GND</text>
</g>
<text font-size="2.3" fill="#00f" x="168.8" y="126.4">+5V</text>
<g font-size="2.2">
<text x="117.5" y="29.1">1</text>
<text x="165.5" y="29.1">8</text>
<text x="117.5" y="34.2">2</text>
<text x="124.3" y="30.7">OUTA</text>
<text x="124.3" y="35.7">INA-</text>
<text x="153.7" y="35.7">OUTB</text>
<text x="155.2" y="30.7">VDD</text>
<text x="165.5" y="34.2">7</text>
<text x="117.5" y="39.3">3</text>
<text x="124.3" y="40.8">INA+</text>
<text x="155.4" y="40.8">INB-</text>
<text x="165.5" y="39.3">6</text>
<text x="117.5" y="44.4">4</text>
<text x="124.3" y="45.9">VSS</text>
<text x="154.8" y="45.9">INB+</text>
<text x="165.5" y="44.4">5</text>
</g>
<g font-size="1.8" fill="#00f">
<text x="169.3" y="21.5" transform="rotate(-90 169.3 21.5)">+5V</text>
<text x="39.8" y="29.1" transform="rotate(-90 39.8 29.1)">D06</text>
<text x="42.3" y="29.1" transform="rotate(-90 42.3 29.1)">D05</text>
<text x="44.9" y="29.1" transform="rotate(-90 44.9 29.1)">D04</text>
<text x="104" y="24.8">100k</text>
<text x="260.8" y="24" transform="rotate(-90 260.8 24)">IRON_TC-</text>
<text x="264.6" y="24" transform="rotate(-90 264.6 24)">IRON_TC+</text>
<text x="32.2" y="30.4" transform="rotate(-90 32.2 30.4)">D09</text>
<text x="181.5" y="36">A0</text>
<text x="69.7" y="41.1">IRON_A_TC+</text>
<text x="93.9" y="38.8">1K</text>
<text x="106.6" y="38.8">100k</text>
<text x="22.7" y="45.1">ARDUINO_NANO_BOGPAD</text>
<text x="206.2" y="43.1" transform="rotate(-90 206.2 43.1)">+5V</text>
<text x="223.9" y="43.6" transform="rotate(-90 223.9 43.6)">+15V</text>
<text x="70.2" y="53.8">IRON_A_TC-</text>
<text x="87.5" y="50.2">100K</text>
<text x="98.9" y="50.2">1uF</text>
<text x="105.3" y="50.2">100nF</text>
<text x="176.4" y="50.2">100uF</text>
<text x="208.2" y="59.1">10K</text>
<text x="224.7" y="59.1">4.7K</text>
<text x="238.6" y="55.3">2N2222A</text>
<text x="265.3" y="59.9">IRF3205</text>
<text x="283.9" y="57" transform="rotate(-90 283.9 57)">4 PIN TERMINAL BLOCK 5.08 MM</text>
<text x="62.1" y="64.2">BZX85C5V1-TR</text>
<text x="88.8" y="70.5">1N5819</text>
<text x="105.3" y="66.5">+5V</text>
<text x="195.9" y="70.3">D09</text>
<text x="224.7" y="71.8">2N2222A</text>
<text x="242.4" y="66.7">10</text>
<text x="32.2" y="74.5" transform="rotate(-90 32.2 74.5)">A0</text>
<text x="34.7" y="74.5" transform="rotate(-90 34.7 74.5)">A1</text>
<text x="42.3" y="73" transform="rotate(-90 42.3 73)">A04</text>
<text x="44.9" y="73" transform="rotate(-90 44.9 73)">A05</text>
<text x="73.5" y="75.6">10uF</text>
<text x="212" y="73.1">10K</text>
<text x="238.6" y="73.1">2N2907A</text>
<text x="245" y="80.7">BZX85C18-TAP</text>
<text x="133.2" y="106.1">LM2576T-ADJ</text>
<text x="22" y="114.7">A04</text>
<text x="22" y="117.3">A05</text>
<text x="243" y="114.2" transform="rotate(-90 243 114.2)">+5V</text>
<text x="134.5" y="123.9">150uH</text>
<text x="157.4" y="123.9">20uH</text>
<text x="200.5" y="126.4">L7815CV</text>
<text x="245" y="130.2">10K</text>
<text x="154.8" y="132.8">6K</text>
<text x="218.3" y="135">+15V</text>
<text x="252.6" y="135">A1</text>
<text x="121.3" y="143.4" transform="rotate(-90 121.3 143.4)">100uF</text>
<text x="129.4" y="139.1">1N5822</text>
<text x="142.1" y="139.1">1000uF</text>
<text x="154.8" y="142.9">2K</text>
<text x="167.1" y="143.4" transform="rotate(-90 167.1 143.4)">100uF</text>
<text x="195.5" y="142.9">330nF</text>
<text x="208.2" y="142.9">100nF</text>
<text x="245" y="142.9">TPM2S103P110R</text>
<text x="59.6" y="149">D06</text>
<text x="77.9" y="147.2" transform="rotate(-90 77.9 147.2)">+5V</text>
<text x="104.8" y="149.7" transform="rotate(-90 104.8 149.7)">DG305-5.0-02P-12-00A(H)</text>
<text x="39.2" y="158.2">MX1A-11NW</text>
<text x="67.2" y="159.4">10K</text>
<text x="59.6" y="164.3">D05</text>
<text x="39.2" y="173.4">MX1A-11NW</text>
<text x="59.6" y="179.5">D04</text>
<text x="67.2" y="174.7">10K</text>
<text x="39.2" y="187.4">MX1A-11NW</text>
<text x="67.2" y="188.6">10K</text>
</g>
<g font-size="1.8" fill="#000080">
<text x="98.9" y="24.8">R10</text>
<text x="93.9" y="33.7">R11</text>
<text x="106.6" y="33.7">R16</text>
<text x="83" y="37.5" transform="rotate(-90 83 37.5)">GND</text>
<text x="88.8" y="45.1">R12</text>
<text x="98.9" y="45.1">C8</text>
<text x="107.8" y="45.1">C7</text>
<text x="176.4" y="47.7">C1</text>
<text x="259.5" y="46.5" transform="rotate(-90 259.5 46.5)">+24V</text>
<text x="274.2" y="51.5">EXTRA1</text>
<text x="208.2" y="56.6">R15</text>
<text x="224.7" y="56.6">R8</text>
<text x="233.6" y="54">Q2</text>
<text x="265.3" y="57.8">Q1</text>
<text x="90" y="62.9">D1</text>
<text x="114.7" y="61.4">GND</text>
<text x="171.8" y="61.4">GND</text>
<text x="242.4" y="61.6">R5</text>
<text x="74.8" y="70.5">C9</text>
<text x="209.4" y="68">R9</text>
<text x="224.7" y="69.3">Q1</text>
<text x="65.9" y="75.6">U1</text>
<text x="234.8" y="76.9">Q3</text>
<text x="248.8" y="74.3">U4</text>
<text x="55" y="89.3">GND</text>
<text x="258.2" y="85.5">GND</text>
<text x="27" y="100.8">GND</text>
<text x="133.2" y="103.6">U7</text>
<text x="28.4" y="113.3" transform="rotate(-90 28.4 113.3)">+5V</text>
<text x="130.7" y="123.9">L1</text>
<text x="153.5" y="123.9">L2</text>
<text x="200.5" y="123.9">U2</text>
<text x="106.6" y="131.5">U9</text>
<text x="154.8" y="130.2">R4</text>
<text x="192" y="131.2">+24V</text>
<text x="245" y="127.7">R14</text>
<text x="115.4" y="134">C5</text>
<text x="125.6" y="134">U8</text>
<text x="138.3" y="134">C2</text>
<text x="161.2" y="134">C6</text>
<text x="195.5" y="137.8">C3</text>
<text x="210.7" y="137.8">C4</text>
<text x="154.8" y="140.4">R1</text>
<text x="245" y="140.4">R13</text>
<text x="39.2" y="148">FuncButton</text>
<text x="67.2" y="154.4">R2</text>
<text x="202.3" y="151.6">GND</text>
<text x="240.4" y="155.4">GND</text>
<text x="39.2" y="164.5">TempUp</text>
<text x="67.2" y="169.6">R3</text>
<text x="39.2" y="178.5">TempDown</text>
<text x="67.2" y="183.6">R6</text>
<text x="34.6" y="194.7">GND</text>
</g>
<g font-size="1.8">
<text x="23.8" y="37.8" transform="rotate(-90 23.8 37.8)">15</text>
<text x="26.3" y="37.8" transform="rotate(-90 26.3 37.8)">14</text>
<text x="28.9" y="37.8" transform="rotate(-90 28.9 37.8)">13</text>
<text x="31.4" y="37.8" transform="rotate(-90 31.4 37.8)">12</text>
<text x="32.7" y="41.3" transform="rotate(-90 32.7 41.3)">D9</text>
<text x="33.9" y="37.8" transform="rotate(-90 33.9 37.8)">11</text>
<text x="35.2" y="41.3" transform="rotate(-90 35.2 41.3)">D8</text>
<text x="36.5" y="37.8" transform="rotate(-90 36.5 37.8)">10</text>
<text x="37.7" y="41.3" transform="rotate(-90 37.7 41.3)">D7</text>
<text x="39" y="37.8" transform="rotate(-90 39 37.8)">9</text>
<text x="40.3" y="41.3" transform="rotate(-90 40.3 41.3)">D6</text>
<text x="41.6" y="37.8" transform="rotate(-90 41.6 37.8)">8</text>
<text x="42.8" y="41.3" transform="rotate(-90 42.8 41.3)">D5</text>
<text x="44.1" y="37.8" transform="rotate(-90 44.1 37.8)">7</text>
<text x="45.4" y="41.3" transform="rotate(-90 45.4 41.3)">D4</text>
<text x="46.6" y="37.8" transform="rotate(-90 46.6 37.8)">6</text>
<text x="47.9" y="41.3" transform="rotate(-90 47.9 41.3)">D3</text>
<text x="49.2" y="37.8" transform="rotate(-90 49.2 37.8)">5</text>
<text x="50.4" y="41.3" transform="rotate(-90 50.4 41.3)">D2</text>
<text x="51.7" y="37.8" transform="rotate(-90 51.7 37.8)">4</text>
<text x="54.3" y="37.8" transform="rotate(-90 54.3 37.8)">3</text>
<text x="56.8" y="37.8" transform="rotate(-90 56.8 37.8)">2</text>
<text x="59.3" y="37.8" transform="rotate(-90 59.3 37.8)">1</text>
<text x="276.4" y="40.3">4</text>
<text x="25" y="42.3" transform="rotate(-90 25 42.3)">D12</text>
<text x="27.6" y="42.3" transform="rotate(-90 27.6 42.3)">D11</text>
<text x="30.1" y="42.3" transform="rotate(-90 30.1 42.3)">D10</text>
<text x="53" y="43" transform="rotate(-90 53 43)">GND</text>
<text x="55.5" y="45.1" transform="rotate(-90 55.5 45.1)">RESET</text>
<text x="58.1" y="44.4" transform="rotate(-90 58.1 44.4)">D0/RX</text>
<text x="60.6" y="44.1" transform="rotate(-90 60.6 44.1)">D1/TX</text>
<text x="276.4" y="47.9">1</text>
<text x="276.4" y="45.4">2</text>
<text x="276.4" y="42.8">3</text>
<text x="25" y="57.4" transform="rotate(-90 25 57.4)">D13</text>
<text x="27.6" y="57.4" transform="rotate(-90 27.6 57.4)">3V3</text>
<text x="30.1" y="57.4" transform="rotate(-90 30.1 57.4)">AREF</text>
<text x="32.7" y="57.4" transform="rotate(-90 32.7 57.4)">A0</text>
<text x="35.2" y="57.4" transform="rotate(-90 35.2 57.4)">A1</text>
<text x="37.7" y="57.4" transform="rotate(-90 37.7 57.4)">A2</text>
<text x="40.3" y="57.4" transform="rotate(-90 40.3 57.4)">A3</text>
<text x="42.8" y="57.4" transform="rotate(-90 42.8 57.4)">A4</text>
<text x="45.4" y="57.4" transform="rotate(-90 45.4 57.4)">A5</text>
<text x="47.9" y="57.4" transform="rotate(-90 47.9 57.4)">A6</text>
<text x="50.4" y="57.4" transform="rotate(-90 50.4 57.4)">A7</text>
<text x="53" y="57.4" transform="rotate(-90 53 57.4)">+5V</text>
<text x="55.5" y="57.4" transform="rotate(-90 55.5 57.4)">RESET</text>
<text x="58.1" y="57.4" transform="rotate(-90 58.1 57.4)">GND</text>
<text x="60.6" y="57.4" transform="rotate(-90 60.6 57.4)">VIN</text>
<text x="23.8" y="60.5" transform="rotate(-90 23.8 60.5)">16</text>
<text x="26.3" y="60.5" transform="rotate(-90 26.3 60.5)">17</text>
<text x="28.9" y="60.5" transform="rotate(-90 28.9 60.5)">18</text>
<text x="31.4" y="60.5" transform="rotate(-90 31.4 60.5)">19</text>
<text x="33.9" y="60.5" transform="rotate(-90 33.9 60.5)">20</text>
<text x="36.5" y="60.5" transform="rotate(-90 36.5 60.5)">21</text>
<text x="39" y="60.5" transform="rotate(-90 39 60.5)">22</text>
<text x="41.6" y="60.5" transform="rotate(-90 41.6 60.5)">23</text>
<text x="44.1" y="60.5" transform="rotate(-90 44.1 60.5)">24</text>
<text x="46.6" y="60.5" transform="rotate(-90 46.6 60.5)">25</text>
<text x="49.2" y="60.5" transform="rotate(-90 49.2 60.5)">26</text>
<text x="51.7" y="60.5" transform="rotate(-90 51.7 60.5)">27</text>
<text x="54.3" y="60.5" transform="rotate(-90 54.3 60.5)">28</text>
<text x="56.8" y="60.5" transform="rotate(-90 56.8 60.5)">29</text>
<text x="59.3" y="60.5" transform="rotate(-90 59.3 60.5)">30</text>
<text x="119" y="117.9" transform="rotate(-90 119 117.9)">1</text>
<text x="120.3" y="115.8" transform="rotate(-90 120.3 115.8)">VIN</text>
<text x="121.6" y="117.9" transform="rotate(-90 121.6 117.9)">2</text>
<text x="122.8" y="115.8" transform="rotate(-90 122.8 115.8)">OUT</text>
<text x="124.1" y="117.9" transform="rotate(-90 124.1 117.9)">3</text>
<text x="125.4" y="115.8" transform="rotate(-90 125.4 115.8)">GND</text>
<text x="126.6" y="117.9" transform="rotate(-90 126.6 117.9)">4</text>
<text x="127.9" y="115.8" transform="rotate(-90 127.9 115.8)">FB</text>
<text x="129.2" y="117.9" transform="rotate(-90 129.2 117.9)">5</text>
<text x="130.5" y="115.8" transform="rotate(-90 130.5 115.8)">ON#/OFF</text>
<text x="202.8" y="131" transform="rotate(-90 202.8 131)">IN</text>
<text x="205.4" y="131" transform="rotate(-90 205.4 131)">GND</text>
<text x="207.9" y="131" transform="rotate(-90 207.9 131)">OUT</text>
<text x="109.7" y="135.5">1</text>
<text x="111.8" y="134.3">1</text>
<text x="111.8" y="136.8">2</text>
<text x="201.6" y="133.1" transform="rotate(-90 201.6 133.1)">1</text>
<text x="204.1" y="133.1" transform="rotate(-90 204.1 133.1)">2</text>
<text x="206.7" y="133.1" transform="rotate(-90 206.7 133.1)">3</text>
<text x="109.7" y="138.1">2</text>
<text x="41.1" y="154.8" transform="rotate(-90 41.1 154.8)">1</text>
<text x="46.1" y="155.1" transform="rotate(-90 46.1 155.1)">2</text>
<text x="41.1" y="170" transform="rotate(-90 41.1 170)">1</text>
<text x="46.1" y="170.3" transform="rotate(-90 46.1 170.3)">2</text>
<text x="41.1" y="184" transform="rotate(-90 41.1 184)">1</text>
<text x="46.1" y="184.3" transform="rotate(-90 46.1 184.3)">2</text>
</g>
<g font-size="1.7" fill="#000080">
<text x="123.1" y="25">U3</text>
<text x="36.7" y="103.8">LCD1</text>
</g>
<g font-size="1.7" fill="#00f">
<text x="123.1" y="53">MCP6002-I/P</text>
<text x="36.7" y="124.1">LCD 4x20 (I2C)</text>
</g>
</svg>
